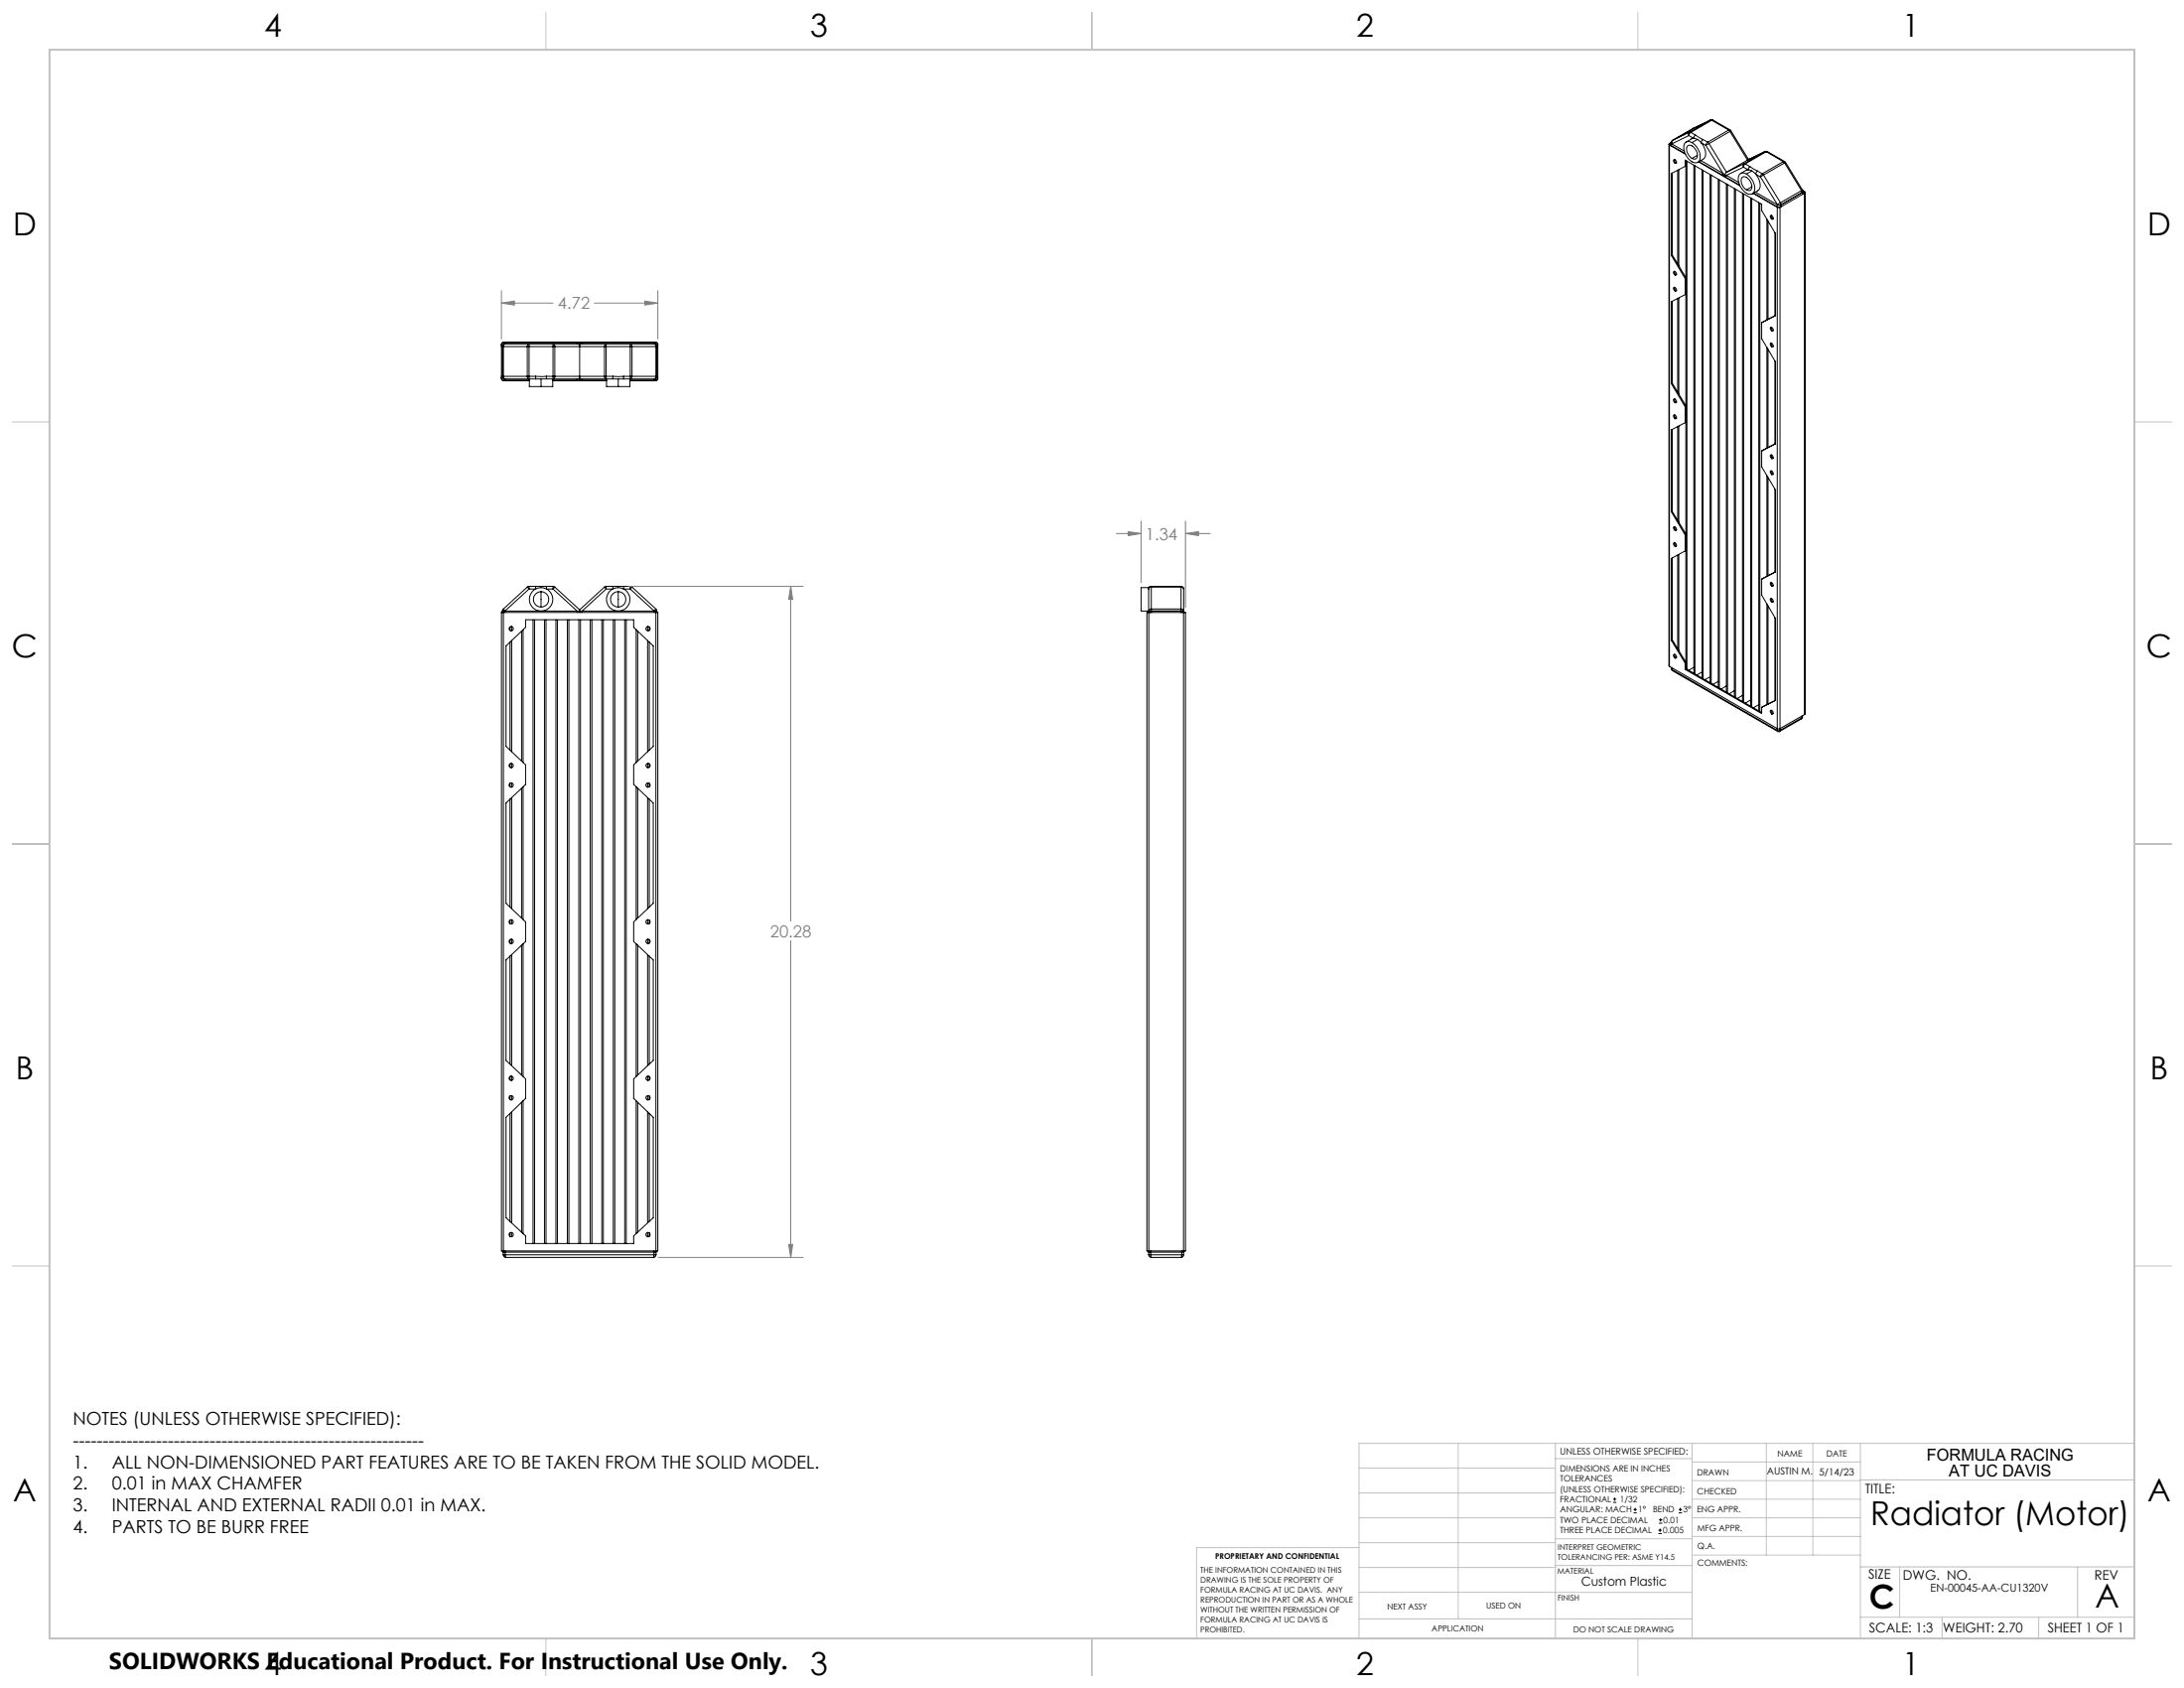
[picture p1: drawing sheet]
<svg xmlns="http://www.w3.org/2000/svg" width="559mm" height="432mm" viewBox="0 0 559 432" stroke-linecap="round" stroke-linejoin="round" font-family="sans-serif">
<g fill="none" stroke="#000" stroke-width=".25">
<path d="M427 36.9v133.4l.1 .2M427.1 37.1l4.1 2.3M427.1 37.1v133.4M427.4 36.6l-.4 .2 .1 .3M427.4 36.6l-.2 .2 .4 .4M427.6 37.2l3.6 2.1M427.6 36.5h.1M427.6 36.5l.2 .3M427.6 36.5l-.2 .1M427.6 36.4l-.2 .2M427.8 36.8l-.2 .4M427.8 36.8h.1"/>
<path d="M427.8 36.8l3.1 1.8M427.9 35.9l-.3 .6M427.9 35.9h.1M428 35.9l-.3 .4 .1 .5M431.1 36.6a1.55 1.55 0 0 1 2.3 .2 4 4 0 0 1 1.4 4.4 1.51 1.51 0 0 1-2.3-.1 4 4 0 0 1-1.4-4.5zM431.7 37.4a1.21 1.21 0 0 1 1.9 .5l.7 1.4a1 1 0 0 1-.4 1.3 1 1 0 0 1-1.4-.3l-.9-1.7zM432.1 34.7l-4.3 2.1M432.1 34.7l1.2 .7M432.3 33.8l-.3 .5 .1 .4M432.3 33.8l.3 .1M432.3 33.8l-4.3 2.1M432.6 33.9l-.5 .8"/>
<path d="M432.6 33.9l1.2 .7M433.4 32.8h.1M433.3 35.4l-1.9 .9M433.3 35.4l1 .3M433.3 32.8l-5.4 3.1M433.3 32.8h.1M433.8 34.6l2 1.1M433.8 34.6l-.5 .8M434.3 35.7l1 .8M434.3 35.7l-1.4 .8M434.3 39.7l-1.4 .8M435.3 36.5a3.5 3.5 0 0 1 .8 3.9l-1.7 1.1"/>
<path d="M435.3 36.5l1.2 .7M435.8 35.7l-.3 .2-.2 .6M435.8 35.7l1.2 .7M436.5 37.2l4.3 7.1M437 36.4l-.5 .8M437 36.4l.3 .3M437.3 36.7l-.8 .5M437.3 36.7l4.4 7.4M437.7 30.7l.3 .1M437.7 30.7l-5.4 3.1M437.7 30.7h.1M437.7 30.7h.6"/>
<path d="M437.7 30.7l-4.4 2.1M438 30.8l-5.4 3.1M438 30.8l4.3 2.5M438.3 30.7l-.3 .1M438.3 30.7l4.4 2.5M442.3 33.3l.3 .3M442.3 33.3l-5.3 3.1M442.6 33.6l4.5 7.4M442.6 33.6l-5.3 3.1M442.7 33.2l.2 .3M442.7 33.2l-.4 .1M442.9 33.5l-.3 .1"/>
<path d="M442.9 33.5l4.5 7.3M451.6 38.8h.3M451.6 38.8l-5.4 3.1M451.6 38.8l-4.5 2.2M451.6 38.8h.1M451.6 38.8h.7M451.6 38.8l-4.5 2.1M451.9 38.8h.4M451.9 38.8l4.4 2.5M451.9 38.8l-5.4 3.1M452.3 38.8l4.3 2.5M427.8 44.3v20.9"/>
<path d="M428.2 40.9a.53 .53 0 0 1 .6 .2 .53 .53 0 0 1-.1 .7l-.3-.1zM428.4 40.8l.1 .5 .3 .3M428.8 41.6l-.2 .2M428.8 41.6l.1 .1M429.3 43.5v24M429.5 43.4v24.6M431.2 42.5l-3.6 1.9v20.9M431.2 42.5v-1.5l19.5 11.2v1.6l3.6 6v20.9M431.3 42.4v28.6M431.4 41.1v1.3l-.2 .1M431.6 41.2v130M433.4 42.2v130.1"/>
<path d="M433.7 42.4v130M434.6 41.4l10.6 6.1M434.7 41.3l5.9 3.4M435.2 41.1l5.6 3.2M435.5 43.4v130.1M435.8 43.6v130M437.6 44.6v130.1M437.8 44.8v130M439.6 45.8v130.1M439.9 46v130M440.6 44.7l.5 .3M440.8 44.3l-.2 .4"/>
<path d="M440.8 44.3l.5 .4M441.1 45l.4 .3M441.3 44.7l-.2 .3M441.3 44.7l.4 .1M441.5 45.3l3.6 2M441.7 44.8l-.2 .5M441.7 47v130.1M441.7 44.8l3.2 1.9M441.7 44.1l-.4 .6M442 47.2v130M443.8 48.2v130.1M444 48.4v130"/>
<path d="M445.3 44.4a2.66 2.66 0 0 1 3.2 1.8l.4 1.2a1.59 1.59 0 0 1-1.2 2.3 4 4 0 0 1-2.7-5zM445.7 45.5a1.25 1.25 0 0 1 1.9 .5l.6 1.3a.98 .98 0 0 1-.3 1.4 .98 .98 0 0 1-1.4-.4l-.8-1.2-.2-.9zM445.8 49.4v130.1M446.1 42.8l1.2 .6M446.1 42.8l-4.4 2M446.1 49.6v130M446.2 41.9l-.2 .4 .1 .5M446.2 41.9h.3M446.2 41.9l-4.5 2.2M446.5 41.9l-.4 .9M446.5 41.9l1.2 .7M447.1 41l-5.4 3.1"/>
<path d="M447.3 43.4l-2 1M447.3 43.4l.9 .3M447.3 40.6l.2 .2M447.7 42.6l2 1.1M447.7 42.6l-.4 .8M447.9 50.6v130.1M448.2 50.8v130M448.2 43.7l1 .9M448.2 43.7l-1.3 .8M448.2 47.8l-1.3 .8M448.6 49.5l6.1 3.5M448.7 49.4l5.8 3.4"/>
<path d="M449.1 49.1l5.7 3.3M449.2 44.6a3.7 3.7 0 0 1 .9 3.9l-1.8 1.1M449.2 44.6l1.2 .7M449.7 43.7l-.5 .9M449.7 43.7l1.2 .8M450 51.8v130.1M450.3 52v130M450.4 45.3l4.4 7.1M450.9 44.5l-.5 .8M450.9 44.5l.3 .3M451.2 44.8l-.8 .5M451.2 44.8l4.3 7.1"/>
<path d="M452.1 56.1v25.7M452.4 56.6v25.1M453 55.2a.51 .51 0 0 1 .6 .2 .51 .51 0 0 1-.1 .7l-.5-.3zM453.2 55.1l.1 .5 .3 .3M453.6 55.9l-.3 .2M453.6 55.9l.1 .1M454.1 59.5v21.3M454.5 52.8l1.1 .1M454.7 53h.7M454.7 53v133.8M454.8 52.4l-.3 .4M454.8 52.4l.7 .1"/>
<path d="M454.8 52.4h.9M454.8 52.4h.1M455.4 53v133.8M455.5 52.5l.1 .4M455.5 51.9l-.7 .5M455.5 51.9l.2 .5M455.6 52.9l-.2 .1M455.7 52.4l.2 .4M455.7 52.4h.1M455.7 52.4l-.2 .1M455.9 52.8l-.3 .1M456.3 41.3l.3 .4"/>
<path d="M456.3 41.3l-5.4 3.2M456.6 41.3l.2 .2M456.6 41.3h-.3M456.6 41.7l-5.4 3.1M456.6 41.7l4.3 7.1M456.8 41.5l-.2 .2M456.8 41.5l4.4 7.1M460.9 48.8l.2 .4M460.9 48.8l-5.4 3.1M461.1 49.3l.2 .4M461.1 49.2l-5.4 3.2M461.1 49.2v.1"/>
<path d="M461.2 48.6l.1 .4M461.2 48.6l-.3 .2M461.2 49.2l.3 .3M461.2 48.7l.6 .4-.1 .3M461.2 49.2l-.1 .1M461.3 49h.1M461.3 49l-.2 .2M461.3 49l-.1 .2M461.3 49.7l-5.4 3.1M461.3 48.8v.1M461.3 48.9l.3 .3-.1 .3M461.3 48.9h.1"/>
<path d="M461.5 49.5l-.2 .2M461.7 49.4l-.2 .1M461.7 49.4v133.4M461.9 49.2v133.4l-.2 .2M427.6 65.3l3.6 6M427.8 65.2l-.2 .1M427.8 77v21M427.8 65.2l3.6 5.9M428.2 73.6a.53 .53 0 0 1 .6 .2 .53 .53 0 0 1-.1 .7l-.4-.3zM428.2 69.5a.51 .51 0 0 1 .6 .2 .51 .51 0 0 1-.1 .7l-.3-.2zM428.4 69.4l.1 .5 .3 .3M428.4 73.5l.1 .5 .3 .3"/>
<path d="M428.8 70.2l-.2 .1M428.8 70.2l.1 .1M428.8 74.3l-.2 .1M428.8 74.3h.1M429.3 76.3v24M429.5 76.2v24.6M431.2 75.4l-3.6 1.8v20.9M431.2 71.3v4.1M431.3 75.2v28.6M431.4 71.1v4.1l-.2 .2M431.4 71.1l-.2 .2M128.3 88.7h.3"/>
<path d="M128.3 96.3h.3M128.6 96.3h.2M128.6 88.7h.2M128.6 96.3l.2 .4 .4 .2M128.6 88.7v7.6M128.6 96.5l-.1 .1a.35 .35 0 0 0-.1 .4 .35 .35 0 0 0 .4 .2l.4 .1M128.8 96.3l.1 .4 .3 .2M128.8 88.7v7.6M128.8 96.3h6.1M128.8 88.7h6.1M129.2 88l-.3 .2-.1 .5M129.2 88l-.4 .2-.2 .5"/>
<path d="M129.2 96.9v.4M129.2 87.7v.3M129.2 87.7l-.4 .1a.35 .35 0 0 0-.4 .2 .35 .35 0 0 0 .1 .4h.1M129.2 96.9h7.9M129.2 88h18.5M129.2 87.7h18.5M129.2 97.3h6.2M134.9 96.3l.1 .4 .4 .2v-.6M134.9 88.7l.1-.5 .4-.2v.7M134.9 88.7h.5M134.9 96.3h.5M134.9 88.7v7.6"/>
<path d="M135.4 96.3h1.7M135.4 88.7h6.1M135.4 88.7v7.6M135.4 96.9v2h3M135.4 97.4h-6.7l-.3-.2-.1-9.3 .1-.2 .3-.2h39.2l.3 .2 .1 .2v9.1l-.1 .3-.3 .1h-6.7M137.1 96.3h2.7M137.1 96.9h1.3M137.1 96.3v.6M138.4 96.9h1.4M138.4 96.9v2M139.8 96.3v.6M139.8 96.9h7.9"/>
<path d="M139.8 96.3h1.7M141.4 96.9v2h-3M141.4 97.4h13.8M141.4 97.3h6.3M141.5 96.3v.6l.3-.2 .2-.4M141.5 96.3h.5M141.5 88.7h.5M141.5 88.7v-.7l.3 .2 .2 .5M141.5 88.7v7.6M142 96.3h12.7M142 88.7h12.7M142 88.7v7.6"/>
<path d="M147.7 96.9v.4M147.7 87.7v.3M147.7 87.7l.6 .1M147.7 88l.6 .1M148.3 88.1v8.7M148.3 87.8v.3M148.3 97.2l.6 .1M148.3 96.8v.4M148.3 97.2l-.6 .1M148.3 96.8l.6 .1M148.3 96.8l-.6 .1M148.9 87.7v.3"/>
<path d="M148.9 96.9v.4M148.9 87.7l-.6 .1M148.9 96.9h7.9M148.9 88h18.5M148.9 88l-.6 .1M148.9 87.7h18.5M148.9 97.3h6.3M154.7 96.3l.1 .4 .3 .2v-.6M154.7 88.7l.1-.5 .3-.2v.7M154.7 96.3h.4M154.7 88.7h.4M154.7 88.7v7.6"/>
<path d="M155.1 96.3h1.7M155.1 88.7h6.2M155.1 88.7v7.6M155.2 96.9v2h3M156.8 96.3h2.8M156.8 96.9h1.4M156.8 96.3v.6M158.2 96.9h1.4M158.2 96.9v2M159.6 96.3v.6M159.6 96.9h7.8M159.6 96.3h1.7"/>
<path d="M161.2 96.9v2h-3M161.2 97.3h6.2M161.3 96.3v.6l.3-.2 .1-.4M161.3 88.7v-.7l.3 .2 .1 .5M161.3 88.7h.4M161.3 96.3h.4M161.3 88.7v7.6M161.7 96.3h6.1M161.7 88.7h6.1M161.7 88.7v7.6M167.4 88l.2 .1 .2 .6M167.4 88a.66 .66 0 0 1 .6 .7"/>
<path d="M167.4 87.7v.3M167.4 96.9v.4M167.4 87.7l.8 .4 .1 .2-.3 .1M167.8 96.3l-.2 .5-.2 .1M167.8 96.3h.2M167.8 88.7h.2M167.8 88.7v7.6M168 96.5l.3 .1-.1 .3-.8 .4M168 96.3a.66 .66 0 0 1-.6 .6M168 88.7h.3M168 96.3h.3M168 88.7v7.6"/>
<path d="M427.6 98.1l3.6 6M427.8 98l-.2 .1M427.8 98l3.6 5.9M450.7 82.6v4l3.6 6v20.9l-3.6 1.9M452.1 88.9v25.8M452.4 89.4v25.1M453 87.9a.51 .51 0 0 1 .6 .2 .51 .51 0 0 1-.1 .7l-.5-.4zM453 83.7a.54 .54 0 0 1 .6 .3 .54 .54 0 0 1-.1 .7l-.5-.4zM453.2 83.7l.1 .5 .3 .3M453.2 87.8l.1 .5 .3 .3M453.6 84.5l-.3 .1M453.6 84.5l.1 .1"/>
<path d="M453.6 88.6l-.3 .1M453.6 88.6h.1M454.1 92.4v21.2M454.3 80.7l-3.6 1.9M427.8 109.9v20.9M428.2 102.2a.53 .53 0 0 1 .6 .2 .53 .53 0 0 1-.1 .6l-.4-.3zM428.3 106.2a.58 .58 0 0 1 .6 .3 .58 .58 0 0 1-.2 .6l-.5-.5zM428.4 102.1l.1 .5 .3 .3M428.4 106.2l.1 .5 .3 .3M428.8 102.9l-.2 .1M428.8 102.9h.1M428.8 107l-.2 .1"/>
<path d="M428.8 107h.1M429.3 109.1v24M429.5 109v24.6M431.2 108.1l-3.6 1.9v20.9M431.2 104.1v4M431.3 108.1v28.5M431.4 103.9v4.1l-.2 .1M431.4 103.9l-.2 .2M450.7 115.4v4l3.6 5.9v21M453 116.4a.54 .54 0 0 1 .6 .3 .54 .54 0 0 1-.1 .6l-.5-.3zM453.2 116.3l.1 .6 .3 .3M453.6 117.2l-.3 .1"/>
<path d="M453.6 117.2h.1M454.3 113.5l-3.6 1.9M427.6 130.9l3.6 5.9M427.8 130.8l-.2 .1M427.8 130.8l3.6 5.9M428.3 138.8a.58 .58 0 0 1 .6 .4 .58 .58 0 0 1-.2 .6l-.5-.5zM428.3 134.7a.58 .58 0 0 1 .6 .4 .58 .58 0 0 1-.2 .6l-.5-.5zM428.4 134.7l.1 .6 .3 .2M428.4 138.8l.1 .5 .3 .3M428.8 135.5l-.2 .2M428.8 135.5l.1 .1M428.8 139.6l-.2 .1"/>
<path d="M428.8 139.6l.1 .1M431.2 136.8v4.1M431.4 136.7v4.1l-.2 .1M431.4 136.7l-.2 .1M452.1 121.7v25.7M452.4 122.2v25.1M453 120.4a.56 .56 0 0 1 .6 .4 .56 .56 0 0 1-.1 .6l-.5-.3zM453.2 120.4l.1 .6 .3 .2M453.6 121.2l-.3 .2M453.6 121.2l.1 .1M454.1 125.2v21.2M128.3 156.7v163.3h.5"/>
<path d="M128.3 156.7h.5M128.4 156.6h.1M128.6 156.3v.2M128.6 156.3h.6M128.6 156.3l-.3 .4M128.6 156.3h.1M128.8 155.8l.4 .5M128.8 155.8l-.2 .5M128.8 156.7v163.3M128.8 156.7h39M129.2 156.3v.4M129.2 156.3h18.5"/>
<path d="M129.2 156.3h.1M134.5 158.5h27.6v2l5 4.7v25.7l-5 4.8v5l5 4.7v25.7l-5 4.7v5l5 4.8v25.7l-5 4.7v5l5 4.8v25.7l-5 4.7v1.9h-27.6v-1.9l-5-4.7v-25.7l5-4.8v-5l-5-4.7v-25.7l5-4.8v-5l-5-4.7v-25.7l5-4.7v-5l-5-4.8v-25.7l5-4.7zM134.9 150.2l.5 .5M134.9 150.2l-6.1 5.6M135.4 150v.7M135.4 150l-.5 .2M135.4 150h1.7M135.4 150.7l-6.2 5.6M136.4 158.5v159.6M136.8 158.5v159.6M137.1 150v.7h-1.7M137.1 150h2.7"/>
<path d="M138.4 151.3a1.98 1.98 0 0 1 2 2 1.98 1.98 0 0 1-2 2M138.4 151.3a1.98 1.98 0 0 0-1.9 2 1.98 1.98 0 0 0 1.9 2M138.4 151.3v4M139.3 158.5v159.6M139.7 158.5v159.6M139.8 150v.7h1.7M139.8 150h1.7M141.5 150v.7M141.5 150l.5 .2M141.5 150.7l6.2 5.6M142 150.2l-.5 .5M142 150.2l6.3 5.8"/>
<path d="M142.2 158.5v159.6M142.6 158.5v159.6M145.2 158.5v159.6M145.6 158.5v159.6M147.7 156.3v.4M147.7 156.3l.6 .2M148.1 158.5v159.6M148.3 156.5v.2M148.3 156v.5M148.5 158.5v159.6M148.9 156.3v.4M148.9 156.3l-.6 .2"/>
<path d="M148.9 156.3h18.5M151 158.5v159.6M151.4 158.5v159.6M154 158.5v159.6M154.4 158.5v159.6M154.7 150.2l.4 .5M154.7 150.2l-6.4 5.8M155.1 150v.7M155.1 150l-.4 .2M155.1 150.7l-6.2 5.6M155.1 150h1.7M156.8 150v.7h-1.7"/>
<path d="M156.8 150h2.8M156.9 158.5v159.6M157.3 158.5v159.6M158.2 151.3a1.98 1.98 0 0 1 1.9 2 1.98 1.98 0 0 1-1.9 2M158.2 151.3a1.98 1.98 0 0 0-2 2 1.98 1.98 0 0 0 2 2M158.2 151.3v4M159.6 150v.7h1.7M159.6 150h1.7M159.8 158.5v159.6M160.2 158.5v159.6M161.3 150v.7M161.3 150l.4 .2"/>
<path d="M161.3 150.7l6.1 5.6M161.7 150.2l-.4 .5M161.7 150.2l6.1 5.6M167.4 156.3v.4M167.4 156.3h.6M167.4 156.3h.1M167.8 156.7h.5M167.8 155.8l-.4 .5M167.8 155.8l.2 .5M167.8 156.7v163.3M168 156.3l.3 .4M168 156.3h.1"/>
<path d="M168 156.3l.1 .1M168.1 156.5v.1M168.3 156.7v163.3h-.5M293.9 156.3l-.3 .4M293.9 156.3h.5M293.9 150.3v.2M293.9 150.3h-1.9v6h1.9M293.9 150.7v5.6M293.9 156.7h-.5v163.3h.5M293.9 156.7h8.9M293.9 156.7v163.3M294.4 156.3l-.2 .4"/>
<path d="M294.4 156.3h8M294.5 150l-.6 .3M294.6 156.3v.4M294.6 155.8l-.5 .1-.2 .4h.7M294.6 155.8v.5M294.6 150.2l-.5 .1-.2 .4M294.6 150v.2M294.6 150a.66 .66 0 0 0-.7 .7M294.6 150h7.6M294.6 156.3h7.6M294.6 150.2v5.6M294.6 155.8h7.6"/>
<path d="M294.6 150.2h7.6M302.2 156.3v.4M302.2 155.8l.6 .2 .1 .3h-.7M302.2 155.8v.5M302.2 150.2l.6 .2 .1 .3M302.2 150a.66 .66 0 0 1 .7 .7M302.2 150v.2M302.2 150.2v5.6M302.4 156.3l.1 .4M302.4 156.3h.5M302.8 156.7h.5v163.3h-.5M302.8 156.7v163.3"/>
<path d="M302.9 156.3l.3 .4M302.9 150.7v5.6M427.8 142.7v21M429.3 142v23.9M429.5 141.8v24.6M431.2 140.9l-3.6 1.9v21M431.3 140.8v28.6M450.7 148.1v4.1l3.6 6v21M452.1 154.5v25.8M452.4 155v25.1M453 149a.56 .56 0 0 1 .6 .4 .56 .56 0 0 1-.1 .6l-.5-.4zM453 153.1a.56 .56 0 0 1 .6 .3 .56 .56 0 0 1-.1 .7l-.5-.4z"/>
<path d="M453.2 149l.1 .5 .3 .3M453.2 153.1l.4 .8M453.6 149.8l-.3 .2M453.6 149.8l.1 .1M453.6 153.9l-.3 .1M453.6 153.9l.1 .1M454.1 158v21.2M454.3 146.3l-3.6 1.8M130.5 160.4v.9M130.5 164.3v27.6M130.9 160.3v1.1M130.9 163.9v28.4"/>
<path d="M133.5 161.5v33.2M133.8 161.1v34M162.8 161.1v34M163.2 161.5v33.2M165.7 160.3v1.1M165.7 163.9v28.4M166.1 160.4v.9M166.1 164.3v27.6M427.1 170.5l27.9 16 .4-.1 6.3-3.6M427.6 163.8l3.6 5.9M427.7 171.1l.3 .5-.2-.3M427.7 171.1l.1 .2"/>
<path d="M427.7 170.8v.3M427.8 170.9v.4M427.8 171.3l26.9 15.5M427.8 163.7l-.2 .1M427.8 163.7l3.6 5.8M428 171.6l26.9 15.5M428.2 167.5a.52 .52 0 0 1 .6 .2 .52 .52 0 0 1-.1 .7l-.3-.2zM428.4 167.4l.1 .5 .3 .3M428.8 168.2l-.2 .1M428.8 168.2h.1M431.2 171.2l19.5 11.3v-1.6M431.2 169.7v1.5"/>
<path d="M431.4 169.5v1.6M431.4 171.1l-.2 .1M431.4 171.1l19.3 11.2M431.4 169.5l-.2 .2M433.4 170.7l-1.4 .8M435.5 171.9l-1.4 .8M437.6 173.1l-1.4 .8M439.6 174.3l-1.3 .8M441.7 175.5l-1.4 .8M443.8 176.7l-1.4 .8M445.8 177.9l-1.3 .8M447.9 179.1l-1.3 .7"/>
<path d="M454.3 179.1l-3.6 1.8M130.5 195.4v.9M130.9 195.3v1.1M165.7 195.3v1.1M166.1 195.4v.9M450 180.3l-1.4 .7M450.7 182.2h.1M451 180.8l-.3 .1M453 181.7a.56 .56 0 0 1 .6 .3 .56 .56 0 0 1-.1 .7l-.5-.4zM453.2 181.7l.4 .8M453.6 182.5l-.3 .1M453.6 182.5h.1"/>
<path d="M454.7 186.8h.7M454.7 186.8l.1 .3M455.4 186.8l-.1 .3h-.5M460.9 183.9l-5.6 3.2M461 183.6l-.1 .3M461 183.2v.4M461 183.6l-5.6 3.2M461.2 183.4l-.3 .5M461.2 183.1l-.2 .5M130.5 200.4v.9M130.5 204.4v27.7M130.9 200.3v1.1"/>
<path d="M130.9 204v28.4M133.5 201.6v33.2M133.8 201.3v33.9M162.8 201.3v33.9M163.2 201.6v33.2M165.7 200.3v1.1M165.7 204v28.4M166.1 200.4v.9M166.1 204.4v27.7M130.5 235.4v.9M130.9 235.3v1.1M165.7 235.3v1.1"/>
<path d="M166.1 235.4v.9M130.5 240.3v1M130.5 244.6v27.6M130.9 240.3v1.1M130.9 244.2v28.4M133.5 241.8v33.2M133.8 241.4v34M162.8 241.4v34M163.2 241.8v33.2M165.7 240.3v1.1M165.7 244.2v28.4M166.1 240.3v1"/>
<path d="M166.1 244.6v27.6M130.5 275.4v.9M130.9 275.3v1.1M165.7 275.3v1.1M166.1 275.4v.9M130.5 280.4v.9M130.5 284.8v27.7M130.9 280.3v1.1M130.9 284.4v28.4M133.5 282v33.2M133.8 281.6v34M162.8 281.6v34"/>
<path d="M163.2 282v33.2M165.7 280.3v1.1M165.7 284.4v28.4M166.1 280.4v.9M166.1 284.8v27.7M130.5 315.3v1M130.9 315.3v1.1M165.7 315.3v1.1M166.1 315.3v1M128.4 320l.4 .3M128.8 320.3h.5M128.8 321h.5"/>
<path d="M128.8 321l.3 .6 .3 .1M128.8 320.3v.7M128.8 320h39M129.3 320v.3M129.3 321l.1 .7M129.3 320.3h38M129.3 320.3v.7M129.3 321h38M129.4 321.7h37.8M167.3 320.3h.6M167.3 320v.3M167.3 321h.6"/>
<path d="M167.3 321l-.1 .7M167.3 320.3v.7M167.9 321l-.4 .6-.3 .1M167.9 320.3v.7M168.2 320l-.3 .3M293.6 320l.3 .3M293.9 320.3h.5M293.9 321h.5M293.9 321l.2 .5 .5 .2M293.9 320.3v.7M293.9 320h8.9M294.4 320v.3"/>
<path d="M294.4 321l.2 .7M294.4 320.3h8M294.4 321h8M294.4 320.3v.7M294.6 321.7h7.6M302.4 320.3h.5M302.4 320v.3M302.4 321l-.2 .7M302.4 321h.5M302.4 320.3v.7M302.9 321l-.1 .3-.6 .4M302.9 320.3v.7"/>
<path d="M303.2 320l-.3 .3M412.7 384.3h.9M412.7 383.5h.9M413.1 383.1v.8M418 387h.8M418 386.2h.8M418.4 385.7v.9M424.3 392.3h.9M424.3 391.4h.9M424.5 389.6h.8M424.5 388.8h.8M424.7 391v.9"/>
<path d="M424.9 388.4v.8M429.5 387h.9M429.5 386.2h.9M429.9 385.7v.9"/>
<circle cx="138.4" cy="153.3" r="3"/>
<circle cx="158.2" cy="153.3" r="2.99"/>
<circle cx="130.8" cy="160.8" r=".54"/>
<circle cx="165.8" cy="160.8" r=".54"/>
<circle cx="130.8" cy="195.8" r=".55"/>
<circle cx="165.8" cy="195.8" r=".55"/>
<circle cx="130.8" cy="200.8" r=".54"/>
<circle cx="165.8" cy="200.8" r=".54"/>
<circle cx="130.8" cy="235.8" r=".54"/>
<circle cx="165.8" cy="235.8" r=".54"/>
<circle cx="130.8" cy="240.8" r=".55"/>
<circle cx="165.8" cy="240.8" r=".55"/>
<circle cx="130.8" cy="275.8" r=".54"/>
<circle cx="165.8" cy="275.8" r=".54"/>
<circle cx="130.8" cy="280.8" r=".55"/>
<circle cx="165.8" cy="280.8" r=".55"/>
<circle cx="130.8" cy="315.8" r=".55"/>
<circle cx="165.8" cy="315.8" r=".55"/>
</g>
<g fill="none" stroke="#808080" stroke-width=".25">
<path d="M128.3 77.5l3.3-.5v1zM128.3 74.4v12.3M128.3 77.5h13.2M152.1 77.5h16.2M165 77l3.3 .5-3.3 .5zM168.3 74.4v12.3M285.6 136.5h6.4M288.6 136l3.4 .5-3.4 .5zM292 133.3v15.7M303.3 136.5l3.3-.5v1zM303.3 133.3v22.1M303.3 136.5h6.4"/>
<path d="M160.8 150h44.7M202.3 150v85.6M202.3 150l.5 3.3h-1zM202.3 240.7v81M201.8 318.3h1l-.5 3.4zM168.5 321.7h37"/>
</g>
<g fill="none" stroke="#c0c0c0" stroke-width=".25">
<path d="M139.7 3.2v9.5M279.4 3.2v9.5M419.1 3.2v9.5M3.1 107.9h9.6M546.1 107.9h9.5M3.1 215.9h9.6M546.1 215.9h9.5M3.1 323.8h9.6M546.1 323.8h9.5M347.7 375.6h50.3M373.1 369.2v44.9M398 369.2v49.9"/>
<path d="M398 373.1h34.9M432.9 369.2v49.9M432.9 378.7h43.1M432.9 374h43.1M451.9 369.2v28.6M463.8 369.2v28.6M476 369.2v49.9M476 378.6h70.1M546.1 369.2h-198.4v49.9M347.7 394.6h50.3M347.7 388.3h50.3M347.7 381.9h50.3"/>
<path d="M347.7 395.9h-41.6v23.2M398 393.6h35M432.9 383.5h43.1M432.9 388.3h43.1M432.9 393h43.1M433 397.8h43M139.7 419.1v9.6M279.4 419.1v9.6M347.7 414.1h85.2M347.7 401h50.3M347.7 407.3h50.3M398 407.4h34.9"/>
<path d="M398 400.5h35M419.1 419.1v9.6M476 413.7h70.1M476 400.8h70.1M486.1 400.8v12.9M496.9 413.7v5.4M521.6 413.7v5.4M531.6 400.8v12.9"/>
</g>
<path d="M12.7 12.7h533.4v406.4h-533.4z" fill="none" stroke="#c0c0c0" stroke-width=".5"/>
<path d="M202.3 150l.5 3.3h-1zM201.8 318.3h1l-.5 3.4zM128.3 77.5l3.3-.5v1zM165 77l3.3 .5-3.3 .5zM288.6 136l3.4 .5-3.4 .5zM303.3 136.5l3.3-.5v1z" fill="#808080"/>
<g font-size="8.5">
<text x="478.6" y="390.1">Radiator (Motor)</text>
<text x="478.3" y="411.4">C</text>
<text x="536.1" y="411.3">A</text>
</g>
<g font-size="8.1">
<text x="67.6" y="9.3">4</text>
<text x="207.3" y="9.3">3</text>
<text x="347" y="9.3">2</text>
<text x="486.7" y="9.3">1</text>
<text x="3.3" y="60.1">D</text>
<text x="549.4" y="60.1">D</text>
<text x="3" y="168">C</text>
<text x="549.1" y="168">C</text>
<text x="4" y="276">B</text>
<text x="550.1" y="276">B</text>
<text x="3.3" y="383.9">A</text>
<text x="549.4" y="383.9">A</text>
<text x="67.6" y="428.4">4</text>
<text x="207.3" y="428.4">3</text>
<text x="347" y="428.4">2</text>
<text x="486.7" y="428.4">1</text>
</g>
<text font-size="5.9" x="27.9" y="427">SOLIDWORKS Educational Product. For Instructional Use Only.</text>
<g font-size="4.6">
<text x="18.6" y="364.4">NOTES (UNLESS OTHERWISE SPECIFIED):</text>
<text x="18.6" y="370">-----------------------------------------------------------</text>
<text x="18.6" y="375.5">1.</text>
<text x="28.7" y="375.5">ALL NON-DIMENSIONED PART FEATURES ARE TO BE TAKEN FROM THE SOLID MODEL.</text>
<text x="18.6" y="381.1">2.</text>
<text x="28.7" y="381.1">0.01 in MAX CHAMFER</text>
<text x="18.6" y="386.7">3.</text>
<text x="28.7" y="386.7">INTERNAL AND EXTERNAL RADII 0.01 in MAX.</text>
<text x="18.6" y="392.3">4.</text>
<text x="28.7" y="392.3">PARTS TO BE BURR FREE</text>
</g>
<g font-size="4.2" fill="#808080">
<text x="142.7" y="79.1">4.72</text>
<text x="293.1" y="138.1">1.34</text>
<text x="197" y="239.7">20.28</text>
</g>
<g font-size="4.2">
<text x="493" y="373.5">FORMULA RACING</text>
<text x="498.7" y="377.8">AT UC DAVIS</text>
</g>
<g font-size="3.4">
<text x="477.2" y="381.9">TITLE:</text>
<text x="478.1" y="404">SIZE</text>
<text x="486.9" y="404">DWG. NO.</text>
<text x="535.9" y="404.1">REV</text>
<text x="478.2" y="417.6">SCALE: 1:3</text>
<text x="497.1" y="417.7">WEIGHT: 2.70</text>
<text x="523.9" y="417.6">SHEET 1 OF 1</text>
</g>
<text font-size="3.2" x="404.6" y="405.7">Custom Plastic</text>
<text font-size="2.8" x="493.9" y="407.2">EN-00045-AA-CU1320V</text>
<g font-size="2.5">
<text x="452.1" y="377.2">AUSTIN M.</text>
<text x="465.5" y="377.3">5/14/23</text>
</g>
<text font-size="2.4" x="399.2" y="372.1">UNLESS OTHERWISE SPECIFIED:</text>
<g font-size="2.2">
<text x="399.2" y="376.4">DIMENSIONS ARE IN INCHES</text>
<text x="434.2" y="377.3">DRAWN</text>
<text x="454.8" y="372.5">NAME</text>
<text x="467.3" y="372.6">DATE</text>
<text x="399.2" y="379">TOLERANCES</text>
<text x="399.2" y="381.7">(UNLESS OTHERWISE SPECIFIED):</text>
<text x="434.3" y="382.2">CHECKED</text>
<text x="399.2" y="389.6">TWO PLACE DECIMAL</text>
<text x="399.2" y="384.3">FRACTIONAL</text>
<text x="399.2" y="387">ANGULAR: MACH</text>
<text x="414.5" y="384.3">1/32</text>
<text x="419.1" y="387">1°</text>
<text x="422.9" y="387">BEND</text>
<text x="425.6" y="389.6">0.01</text>
<text x="430.6" y="387">3°</text>
<text x="434.2" y="386.9">ENG APPR.</text>
<text x="399.2" y="392.3">THREE PLACE DECIMAL</text>
<text x="425.5" y="392.3">0.005</text>
<text x="434.3" y="391.6">MFG APPR.</text>
<text x="434.3" y="396.3">Q.A.</text>
<text x="434.3" y="400.5">COMMENTS:</text>
</g>
<g font-size="2.1">
<text x="354.9" y="411.6">NEXT ASSY</text>
<text x="380.3" y="411.6">USED ON</text>
<text x="366.3" y="417.4">APPLICATION</text>
<text x="402.5" y="417.5">DO NOT SCALE DRAWING</text>
</g>
<g font-size="2">
<text x="310.9" y="398.8">PROPRIETARY AND CONFIDENTIAL</text>
<text x="398.6" y="396.5">INTERPRET GEOMETRIC</text>
<text x="398.6" y="399">TOLERANCING PER: ASME Y14.5</text>
<text x="307.2" y="402.4">THE INFORMATION CONTAINED IN THIS</text>
<text x="307.2" y="404.9">DRAWING IS THE SOLE PROPERTY OF</text>
<text x="307.2" y="407.5">FORMULA RACING AT UC DAVIS. ANY</text>
<text x="398.5" y="402.6">MATERIAL</text>
<text x="307.2" y="410">REPRODUCTION IN PART OR AS A WHOLE</text>
<text x="307.2" y="412.5">WITHOUT THE WRITTEN PERMISSION OF</text>
<text x="398.5" y="409.4">FINISH</text>
<text x="307.2" y="415">FORMULA RACING AT UC DAVIS IS</text>
<text x="307.2" y="417.6">PROHIBITED.</text>
</g>
</svg>
